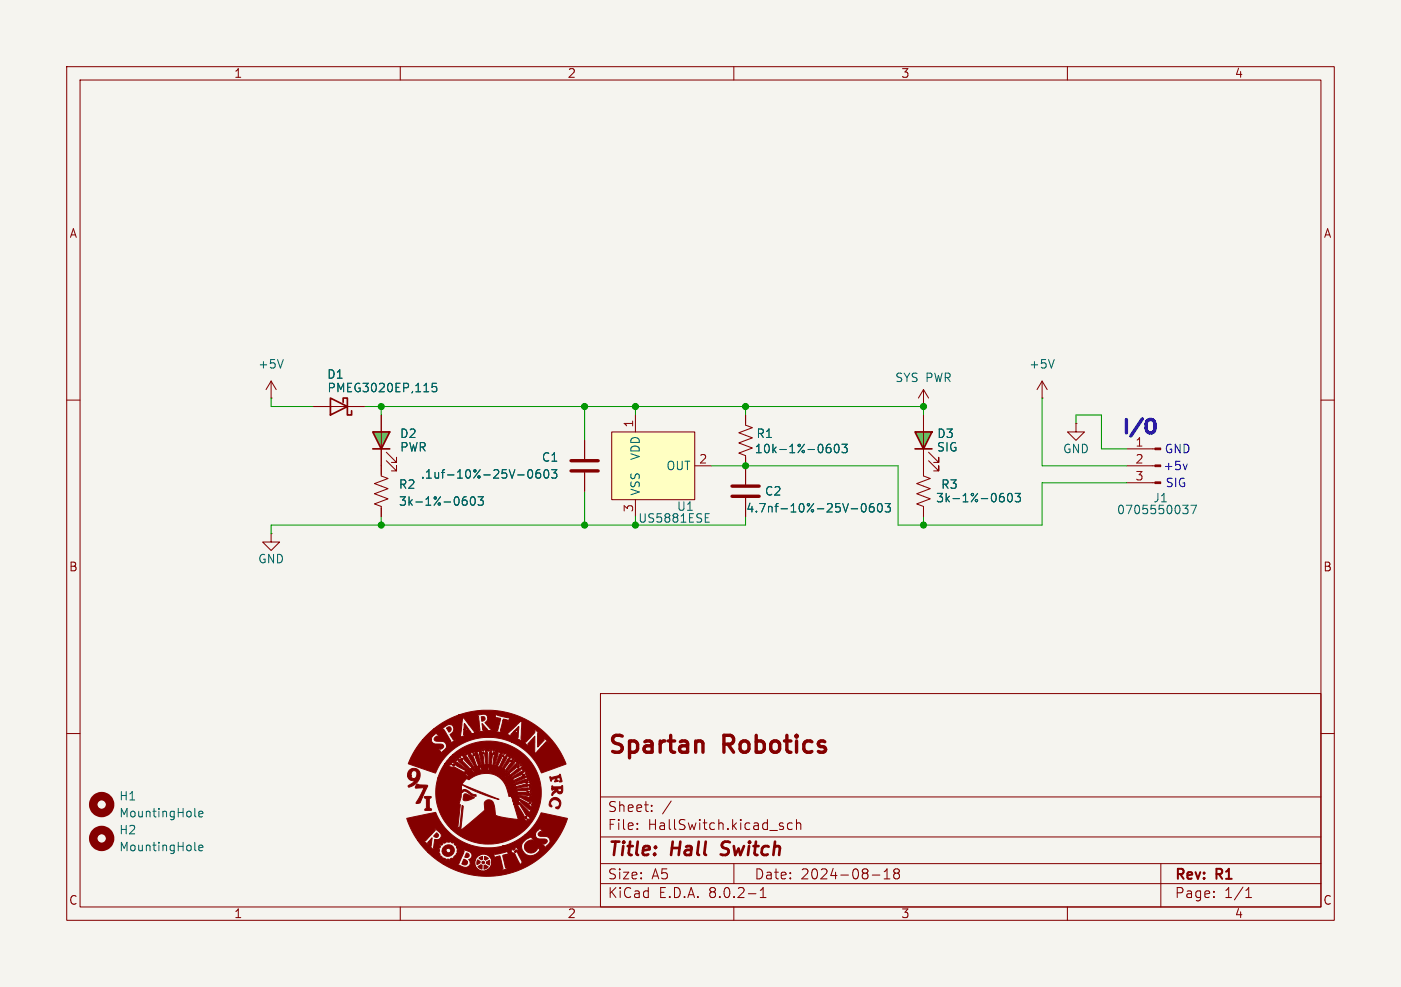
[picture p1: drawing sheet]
<svg xmlns="http://www.w3.org/2000/svg" width="210mm" height="148mm" viewBox="0 0 210 148" stroke-linecap="round" stroke-linejoin="round" font-family="sans-serif">
<path d="M0 0h210v148h-210z" fill="#f5f4ef" stroke="#f5f4ef" stroke-width=".15"/>
<g fill="none" stroke="#840000" stroke-width=".15">
<path d="M10 10h190v128h-190zM12 12h186v124h-186zM60 10v2M110 10v2M160 10v2M10 60h2M198 60h2M10 110h2M90 104h108v32h-108zM90 119.5h108M198 110h2M60 136v2"/>
<path d="M90 132.5h108M90 129.5h108M90 125.5h108M95.5 124.2v.2M95.5 123.5v.1M97.7 121.5v.2M97.7 120.8v.1M100.6 120.1l-1.3 1.9M110 136v2M110 129.5v3M112.2 134h1.1M114 134.6h.8"/>
<path d="M114 133.5l.4-.4v1.5M117.2 123.9l.3 .2-.3 .3M117.2 123.4l.2 .1M118.8 123.5l-.5-.1-.3 .3v.4l.2 .2h.6M119.4 123.5a.37 .37 0 0 1 .6 .1v.8M119.4 122.9v1.5M130.8 131.2h1.1M132.5 131.8h.9M132.5 130.7l.5-.4v1.5M134.3 130.9l-.3 .3v.3l.3 .3 .4-.1 .1-.2v-.4l-.3-.2M134.3 130.9l-.3-.3v-.2l.3-.1 .4 .1 .1 .2v.2l-.3 .1M134.3 130.9h.2"/>
<path d="M160 136v2M174 129.5v6.5M182 134.4v.2M182 133.7v.1M186.8 134.6h.8M186.8 133.5l.4-.4v1.5"/>
</g>
<path d="M108 128.1l.3 .1M108.3 126.4l-.1 .2 .1 .4" fill="none" stroke="#840000" stroke-width=".4"/>
<path d="M105 111.1l.3 .1 .1 .3v1.3" fill="none" stroke="#840000" stroke-width=".51"/>
<g fill="#840000" stroke="#840000" stroke-width=".15">
<path d="M61 122.7l4.3-.9a8.5 8.5 0 0 0 10 5.1h2.9l.1 .6 .5 .6-.1 .1h.3a1.43 1.43 0 0 0 1.9-.8l-.2-.3-.3 .4a1 1 0 0 1-1.7-.1 1 1 0 0 1 1-1.4l.1 .1 .2-.1-.2-.2a.32 .32 0 0 0-.2-.3 .32 .32 0 0 0-.4 .2l-.3 .1a1.45 1.45 0 0 0-.7 1.1h-2.9h.1a8.4 8.4 0 0 0 3.3-1.7h1.5a.66 .66 0 0 0 .6 .6h.6a.4 .4 0 0 1 .5 .2 .4 .4 0 0 1-.2 .5l-.1 .1a.13 .13 0 0 0-.2-.1 .13 .13 0 0 0-.1 .1 .13 .13 0 0 0 .2 .1l.1 .2a.15 .15 0 0 0 .1 .2 .15 .15 0 0 0 .2-.2 .88 .88 0 0 0 .5-1.1l-.4-.3-1.2-.1a.39 .39 0 0 1 0-.5 .39 .39 0 0 1 .5-.2l-.4-.5-.5 .5-.2 .5h-1.5a13.3 13.3 0 0 0 2.5-3.3l3.8 .8a3.3 3.3 0 0 1-.7 1.8 12.7 12.7 0 0 1-17.9 5.1h2.1l.2 .1a1.73 1.73 0 0 0 1.5 .3l.3-.4v-.3h.6l.1 .1-.1 .1 .1 .1-.1 .1 .2 .1-.1 .1h.1l-.1 .1 .2 .1v.1h.1v.1h.1l.1 .2 .1-.1v.2l.1-.1 .1 .1 .1-.1 .1 .2 .1-.1 .1 .1 .1-.1 .1 .1 .1-.1h.1v-.1l.2 .1v-.2l.1 .1v-.2l.2 .1v-.2l.1 .1v-.2h.2l-.1-.2h.2l-.1-.1 .1-.1-.1-.1 .2-.1-.1-.1 .1-.1-.1-.1h.1l-.2-.1 .2-.1-.2-.1 .1-.1-.1-.1v-.1h-.1v-.2l-.2 .1 .1-.2h-.2v-.1l-.1 .1-.1-.2-.1 .1-.1-.2h1.2l.1 .3a.23 .23 0 0 0 .2 .3v-.1l.3-.1a.22 .22 0 0 1 .4 .1l.3 1.4a.23 .23 0 0 1 .1 .3 .23 .23 0 0 1-.2 .2l.2 .1 .7-.2v-.2a.34 .34 0 0 1-.4-.4l-.2-.9a.44 .44 0 0 1 0-.5 .44 .44 0 0 1 .5-.2v.2l.2-.1-.1-.5h.5l.1 .1 .4 .2 .7 1.2a.28 .28 0 0 0 .1 .4 .28 .28 0 0 0 .4-.2l-.3-.6a1.43 1.43 0 0 1-.4-1.3 .38 .38 0 0 0-.3-.5 .36 .36 0 0 1-.4 .5v-.4l-.3 .6h-.5l-.1-.1-.1 .1-1.3 .4-1.8-.1-.1 .1v-.1l-.2 .1v-.1l-.1 .1-.2-.1v.1h-.2v.1l-.1-.1v.2l-.2-.1v.2h-.2l.1 .1-.3 .1 .1 .1-.1-.1v.2l-.1 .1 .1 .1h-.2l.1 .2-.1 .1h-.6v-.2l-.2-.2a.66 .66 0 0 0 .4-.8 .66 .66 0 0 0-.7-.5l-.5-.2 .1 .3-.2 .5-.6 1.3-.2-.1-.1 .2h-2.1l-1.2-.9-1-.9 1.4 .1a.27 .27 0 0 1 .4 .1 .27 .27 0 0 1-.2 .4h.2a.26 .26 0 0 1 .3 .1 .26 .26 0 0 1-.1 .3h.1a.31 .31 0 0 1 .3-.1 .31 .31 0 0 1 .2 .3l.2-.2h.3l.1 .2 .1-.2 .3-.1 .2 .1a.36 .36 0 0 1 .4-.5v-.2l.3-.3a.28 .28 0 0 1-.2-.2 .28 .28 0 0 1 .2-.3 .28 .28 0 0 1-.3-.2 .28 .28 0 0 1 .2-.3 .31 .31 0 0 1-.4-.1 .31 .31 0 0 1-.1-.4 .28 .28 0 0 1-.4 .1 .28 .28 0 0 1-.1-.3 .34 .34 0 0 1-.4 .2 .34 .34 0 0 1-.3-.2 .3 .3 0 0 1-.1 .3 .3 .3 0 0 1-.4-.1v.2l-.2 .2h-.2h-.1a.31 .31 0 0 1 .1 .4 .31 .31 0 0 1-.4 .2 .3 .3 0 0 1 .3 .3 .3 .3 0 0 1-.3 .2h-1.4l-1.6-1.8h.9l.7 .6a.94 .94 0 0 1 .5-.9l.1-.1-.2 1.1a.44 .44 0 0 0 .4 .7h.1a2.27 2.27 0 0 1 0-1.5h.1h.5a.63 .63 0 0 0 .4-.6 .63 .63 0 0 0-.3-.6l-.6-.4-.1 .1 .1 .1-1.4 1.6-.2-.1h-1a11.2 11.2 0 0 1-1.6-3.3z"/>
<path d="M67.5 113.5l.4-.3h1.8l1.3 1.9 .2-.2h3.4l.2 .1 .4-.8a1.4 1.4 0 0 1 .7-.9l-.1-.5-.1 .3h-.2v-.3l-.3 .3v.5l-.6 1.3h-3.4l-.4-.6a2.25 2.25 0 0 1-.6-1.3l-.1-.1h.4l.1 .3a1.46 1.46 0 0 1 .7 1.1l.2 .6 .2-.1 2.6 .1 .5-1.6 .3-.4v-.3l-.2 .2h-.1v-.2l-.1 .1v.3l-.6 1.8h-2.4l-.1-.3a2.15 2.15 0 0 1-.3-1.6l-.2-.3h.3l.3 .4 .4 1.8 .2-.1-.4-1.9h.3l.2 .4 .2 1.5 1.2 .1 .1-.4a2.57 2.57 0 0 1 .4-1.6l-.1-.4-.1 .3-.2-.1 .1-.3a.48 .48 0 0 0-.2 .8l-.2 1.6h-.8l-.2-1.6 .2-.5h.2a4.3 4.3 0 0 1 .1 2v.1a.17 .17 0 0 0 .2 0 .17 .17 0 0 0 0-.3l.1-1.5 .1-.3-.1-.2a.17 .17 0 0 1-.2 .2 .17 .17 0 0 1-.1-.3l-.1 .3h-.2l-.3-.3 .1 .2-.2 .1-.1-.2-.1 .4h-.3v-.3l-.2-.1 .1 .2-.1 .1-.2-.1h-.1h-.4v.3h-.2l-.1-.3-.2 .3h-.5a.18 .18 0 0 1 0 .3 .18 .18 0 0 1-.2 0 .18 .18 0 0 1-.1-.2v.2h-1.8a7.9 7.9 0 0 1 9.9-.7 7.9 7.9 0 0 1 2.7 9.5 8 8 0 0 1-12.9 2.2l1 .1 .3-.3 .4-3.2 .1 .1-.3 3.6 3.3-2.7 .3-.3v-.2a1.19 1.19 0 0 1 .1-1.2 .86 .86 0 0 1 .9 0 .86 .86 0 0 1 .4 .8l.2 1.3a11.7 11.7 0 0 0 3.4 .7l-.7-2.3h.5l.5 .9a1.82 1.82 0 0 1 .6 1.4l.4 .3v-.4h.2l.1 .3a.5 .5 0 0 0 .1-.5 .5 .5 0 0 0-.5-.3l-1.1-1.8-.2-.1-.1 .2h-.5l-.1-.5h.6l.4 .2 1.2 1.2 .2 .4h.3l-.2-.1a.14 .14 0 0 1 .1-.2 .14 .14 0 0 1 .2 .1v-.2l-.5-.2-1.1-1-.2-.4h-.3a.15 .15 0 0 1 .2 .2 .15 .15 0 0 1-.3 0h-.6l-.2-.5h.9l.6 .4a2.93 2.93 0 0 1 1.4 .9l.3-.1-.2-.1v-.1h.3l-.3-.3a4.6 4.6 0 0 1-1.9-.9l-.2 .2h-.9v-.2h-.4a5 5 0 0 0-1.6-2.9 3.8 3.8 0 0 0-4.4 .4l-.4-.1-.7 .8 5.6 2.3-.8-.2a26.4 26.4 0 0 1-4.8-2.1v1.1a.82 .82 0 0 1 1.3 .2l.5 .2 .4 .1v.2l-.6-.1-1.1-.7-.2 .1-.2 .1h-.1l-.1 .7-.3 1.1 .2 .1-.4 3.5h-1a7.6 7.6 0 0 1-2-7.6l4.6 .1a6 6 0 0 1 3-1 3.7 3.7 0 0 1 3.3 3.5l-.1-.6h.4l.1 .4 .1-.1a.3 .3 0 0 0 0-.3 .3 .3 0 0 0-.3-.1h-.3l-.1-.2a.26 .26 0 0 1-.1-.4 .26 .26 0 0 1 .4 0l.1 .2h.1a.36 .36 0 0 0-.1-.4 .36 .36 0 0 0-.5 .1l-.4-.6a.28 .28 0 0 1 .3-.2 .28 .28 0 0 1 .3 .3h.1l-.2-.3a.19 .19 0 0 0-.1-.2 .19 .19 0 0 0-.2 .1l-.3 .1-.2-.2a.26 .26 0 0 1-.1-.4 .27 .27 0 0 1 .5 .2l.1-.1-.4-.4-.3 .4-.4-.2a.29 .29 0 0 1-.3-.2 .29 .29 0 0 1 .2-.4l.4 .2v-.1l-.5-.3-.2 .3a.14 .14 0 0 1 0 .2 .14 .14 0 0 1-.2-.1l-.3-.1a.27 .27 0 0 1-.3-.1 .27 .27 0 0 1 0-.3l.5 .1v-.1l-.7-.2v.5h-.9a.18 .18 0 0 1-.1-.3 .18 .18 0 0 1 .3-.1h.2v-.1l-.7 .1 .1 .4-1 .2-.1-.3 .5-.2-.4 .1a.24 .24 0 0 0-.2 .2 .24 .24 0 0 0 .1 .2l-.4 .3a.28 .28 0 0 1-.3 .1 .28 .28 0 0 1-.2-.2l.3-.3v-.1l-.5 .3 .2 .4-.2 .2h-4.6l.3-.6h3.8l.4 .5 .1-.1-.3-.4 .6-.3a.21 .21 0 0 1 .4 0 .21 .21 0 0 1-.2 .3l-.1 .1 .2-.1a.29 .29 0 0 0 .3-.2 .29 .29 0 0 0-.2-.3l.8-.3a.2 .2 0 0 1 .3 .2 .2 .2 0 0 1-.2 .2l-.3 .1h.4a.3 .3 0 0 0 .3-.2 .3 .3 0 0 0-.1-.4h1.1v.4h-.5h.7v-.4l1 .2a.3 .3 0 0 1-.1 .3 .3 .3 0 0 1-.4 0h-.1l.6 .2 .2-.5 .9 .4-.1 .1a.28 .28 0 0 1-.2 .3 .28 .28 0 0 1-.3-.2l-.1 .1a.37 .37 0 0 0 .6 .1l.2-.2 .7 .7-.5 .2-.3-.3a.32 .32 0 0 0 .3 .3 .32 .32 0 0 0 .3-.1h.2l.4 .7-.4 .1-.2-.3h-.1l.2 .4 .6-.2 .2 .6a.22 .22 0 0 1-.1 .3 .22 .22 0 0 1-.3-.1l-.1-.2h-.1a.32 .32 0 0 0 .1 .4 .32 .32 0 0 0 .4-.1h.2l.1 .8h-.1a.31 .31 0 0 1-.4-.3l-.1-.1 .1 .5 .8-.1v.1l1.5 .3 .4 .2 .3-.1a.17 .17 0 0 1-.3-.1 .17 .17 0 0 1 .2-.2l-2.3-.2-.1-.5h.3v.2h1.4a.63 .63 0 0 0 .7 .1l-.2-.2 .1-.1 .2 .1a.45 .45 0 0 0-.4-.3 .45 .45 0 0 0-.4 .2h-1.7l-.1-.4h.3l.1 .2 1.6-.3 .4 .1 .1-.1-.2-.1v-.1h.3l-.1-.1-.2-.1-.5 .2-1.8 .3-.1-.5h.3a.26 .26 0 0 0 .1 .2 .26 .26 0 0 0 .3 0l1.1-.3a.47 .47 0 0 0 .5 .1 .47 .47 0 0 0 .3-.4 .18 .18 0 0 1-.2 .1 .18 .18 0 0 1-.2-.1l.3-.2h-.3a.35 .35 0 0 0-.5 .2l-1.7 .4-.2-.4h.3l.1 .2 1.5-.6a.46 .46 0 0 0 .6-.3 .16 .16 0 0 1-.2 .2 .16 .16 0 0 1-.1-.2 .16 .16 0 0 1 .1-.2l-2 .9h-.3l-.3-.5h.3l.2 .2 1.2-.6h.6l.3-.3h-.4v-.1l.3-.1v-.1a.46 .46 0 0 0-.8 .3l-1.4 .7h-.3l-.2-.4h.3l.1 .2 1.4-.9 .4-.1v-.1a.16 .16 0 0 1-.2-.1 .16 .16 0 0 1 .2-.2 .45 .45 0 0 0-.6 .4l-1.3 .8h-.3l-.4-.4h.4l.2 .2 .7-.6a1.32 1.32 0 0 1 .9-.5l.1-.4-.2 .2-.1-.1 .1-.3h-.1a.59 .59 0 0 0-.5 .6l-1.1 .9h-.4l-.4-.3h.4l.2 .1 1.1-1.2 .4-.2 .1-.3-.3 .2v-.3l-1.5 1.7h-.4l-.5-.3h.5l.2 .1 .2-.2a2.67 2.67 0 0 1 1.1-1.2v-.3a.16 .16 0 0 1-.2 .1 .16 .16 0 0 1-.1-.2 .16 .16 0 0 1 .3-.1 .46 .46 0 0 0-.6 .6l-.9 1.2h-.5l-.7-.3 1 .1 .8-1.4 .4-.3v-.1l-.2 .1-.1-.1 .1-.2a.4 .4 0 0 0-.4 .5l-.8 1.4h-.8a5.8 5.8 0 0 0-4.6 .9h-3.8l.7-1.4h.7l.1 .3 .2 .1a1.47 1.47 0 0 1 1.3 .5l.7 .3 .3-.2-.7-.3a1.75 1.75 0 0 1-1.1-.9l-.6-.1 .1 .1a.15 .15 0 0 1 0 .3 .15 .15 0 0 1-.2-.1l-.1-.1v.1h-.7l.4-.5h1.1l1.4 1a.67 .67 0 0 0 .7 .3l-1.3-1.1-.4-.5h-.3l.3 .2-.1 .1h-1.4l.5-.5h1.2l.1 .2a.58 .58 0 0 0 .6 .4l1.1 1.1 .3-.1-.7-.7a2.17 2.17 0 0 1-.8-1.2h-.5a.22 .22 0 0 1 .3 .1 .22 .22 0 0 1-.1 .3l-.3-.2z"/>
<path d="M63.6 119.4h.7a.19 .19 0 0 1 .3 .2 .19 .19 0 0 1-.2 .2v.9a.45 .45 0 0 0 .3 .7l-.1 .1a.97 .97 0 0 1-.9-.1 .56 .56 0 0 0 .2-.6v-.6a.38 .38 0 0 0-.3-.6z"/>
<path d="M82.6 119.9a.87 .87 0 0 1 1.3 .1 .87 .87 0 0 1-.3 1.3l-.3-.2a.61 .61 0 0 0 .6-.7 .61 .61 0 0 0-.8-.5 .57 .57 0 0 0-.5 .4 .57 .57 0 0 0 .1 .6 .36 .36 0 0 1-.4-.1 .36 .36 0 0 1 .1-.5z"/>
<path d="M62.5 117.6l1.3 .1a.22 .22 0 0 1 .3 .1 .22 .22 0 0 1-.1 .3l-.8 1.9a.57 .57 0 0 1-.8 .5l1.2-2.4-1.3 .1v-.2z"/>
<path d="M82.7 117.9l.4 .1a1.29 1.29 0 0 0 1.1-.1l.1-.1a1.38 1.38 0 0 1-.2 1.2 .47 .47 0 0 1-.6-.3l-.5 .3-.2 .3a.53 .53 0 0 1 .4-.8l.2-.2h-.5l-.1 .2-.1-.2h.9a.32 .32 0 0 0 .3 .5 .32 .32 0 0 0 .2-.5h-1.4z"/>
<path d="M61.3 115.5a.98 .98 0 0 1 1.3-.1 .98 .98 0 0 1 .3 1.3 1.98 1.98 0 0 1-1.7 1.3 .21 .21 0 0 1 0-.2 .21 .21 0 0 1 .2-.1l.8-.6a.91 .91 0 0 1-1.1-.7v-.1h.5a.43 .43 0 0 0 .5 .4 .43 .43 0 0 0 .4-.5 .47 .47 0 0 0-.4-.6 .47 .47 0 0 0-.5 .6v.1h-.5v-.4z"/>
<path d="M82.4 116.5h.4a1.59 1.59 0 0 0 1.2-.4l.2 .8a.22 .22 0 0 1 0 .3 .22 .22 0 0 1-.3 .1l-.1-.1 .2-.2a.26 .26 0 0 0 0-.3 .26 .26 0 0 0-.4 0h-.2l.1 .3h.1l.1 .1-.6 .1a.23 .23 0 0 0 .2-.2 .23 .23 0 0 0-.2-.2h-.1a.3 .3 0 0 0-.4 .3h-.1z"/>
<path d="M64 110.2l.9-.8 1.6-.1 .9 1.6a.29 .29 0 0 1 0 .5h.1l.8-.4-.1-.1h-.1a.57 .57 0 0 1-.5-.5h1.3v.1l.8-.2a.41 .41 0 0 1-.2-.6v-.3h.2a.14 .14 0 0 0 .2 .1 .14 .14 0 0 0 0-.2 .14 .14 0 0 0-.2 0l-.2 .1 .1-.9 1 1.4-.1 .2h5.4l.8 .3v-.1a.3 .3 0 0 1 .2-.5l.1-.1h.3a.14 .14 0 0 0 .1 .1 .14 .14 0 0 0 .2-.1l-.2-.2-.4 .2 .8-.8-.1 1.7-.3 .1 .8 .4 .1-.1a1.26 1.26 0 0 1-.2-1.1l.1-1.7-.1-.1-1.9 1.8h-.2l-.1 .2h-5.4l.6-.2h4h-4l.2-.1v-.1h-.3l-1.5-2.1a.2 .2 0 0 0-.2 .1 .2 .2 0 0 0 0 .2l-.3 2.4-1.4 .1a.24 .24 0 0 1-.1-.3 .24 .24 0 0 1 .2-.2 .69 .69 0 0 0 .3-.9 .69 .69 0 0 0-.9-.3l-1 .7h-1.2l.4-.3a12.7 12.7 0 0 1 3.5-1.9h2.7v.2h.2l.2 1.8a.25 .25 0 0 1 .1 .3 .25 .25 0 0 1-.3 .1v.1l.9-.1-.1-.1h-.1l-.1-1 .7 .8a.48 .48 0 0 0 .6 .2l.2-.1a1.09 1.09 0 0 1-.8-.6l-.3-.5 .4-.3v-.4h1.5a.29 .29 0 0 1 .4 .1 .29 .29 0 0 1 0 .4l-.3 1.1a.24 .24 0 0 1-.1 .3 .24 .24 0 0 1-.3 0 .87 .87 0 0 0 .9 .4v-.2l-.2-.1 .4-1.6h.1h-.1l.1-.2 .6 .2v.1a.42 .42 0 0 0 .3-.5v-.1a.87 .87 0 0 1-.9 0l-1-.2v-.2h-.2l-.1 .5h-1.1l-.1-.2a1.12 1.12 0 0 0-1.2-.2h-3a12.7 12.7 0 0 1 16.1 7.4l-3.7 1.3a8.4 8.4 0 0 0-4.5-4.6h1.8l.5 .5a.12 .12 0 0 0 .2 .1 .12 .12 0 0 0 .1-.2 .12 .12 0 0 0-.2-.1l1.1-1.2-.1 2.3a.14 .14 0 0 0 .1 .2 .14 .14 0 0 0 .2-.1l1.3-1.4a.23 .23 0 0 1 .1-.2 .23 .23 0 0 1 .3 .1h.1l-.6-.6a.15 .15 0 0 0-.1 .1 .15 .15 0 0 0 .1 .2l-1 1v-2.1a.53 .53 0 0 0-.6-.5l.1 .1a.4 .4 0 0 1-.2 .7l-1.1 1.1-.2-.1-.1 .1h-1.8a8.7 8.7 0 0 0-11.5 4.6l-4-1.4a12.2 12.2 0 0 1 2.2-3.6h1.2l.1 .3 .3 .3 .8 .1a.42 .42 0 0 1 .7 .3 .42 .42 0 0 1-.7 .4v.1l.3 .3a.14 .14 0 0 0 .1 .2 .14 .14 0 0 0 .1-.2h.1a.87 .87 0 0 0 .5-1.1l-.1-.1a1.32 1.32 0 0 0-1.3-.3 .38 .38 0 0 1-.4-.5 .38 .38 0 0 1 .6-.2v-.2l-.4-.4-.6 .6-.1 .4h-1.2z"/>
<path d="M71.6 129.9h.1a.47 .47 0 0 1 .6-.1l-.1 .5z"/>
<path d="M72.6 129.8l.1-.1 .5 .3-.7 .3z"/>
<path d="M72.9 129.2l.5-.2a.52 .52 0 0 1-.1 .7l-.4-.3z"/>
<path d="M71.6 128.9a.35 .35 0 0 1 .4 .5l-.5 .3v-.4z"/>
<path d="M72.6 128.4l.6 .3-.1 .1a.25 .25 0 0 1-.4 .1 .25 .25 0 0 1-.1-.3z"/>
<path d="M71.8 128.7l.5-.3v.5a.39 .39 0 0 1-.5-.2z"/>
<path d="M69.5 128.8a.42 .42 0 0 1 .5 .4 .36 .36 0 0 1-.2 .5 .36 .36 0 0 1-.5-.1l-.1-.1z"/>
<path d="M69.9 127.9a.37 .37 0 0 1 .4 .5 .37 .37 0 0 1-.6 .2z"/>
<path d="M77.2 127.6l.3-.1v.2l-.3 .1 .2-.1v-.2v.2v-.2l-.1 .2v-.1l-.1 .2z"/>
<path d="M66.5 127a.89 .89 0 0 1 1.6 .3 .89 .89 0 0 1-1.1 1.1 .81 .81 0 0 1-.7-.8h.5l.4 .3 .3-.1v-.4a.37 .37 0 0 0-.4-.2 .37 .37 0 0 0-.3 .4h-.5l.1-.4z"/>
<path d="M65.4 124.9h.1a.36 .36 0 0 1 .1 .6 .36 .36 0 0 1-.6-.1z"/>
<path d="M69.6 119.1a.68 .68 0 0 1 .8 .2l.7 .3a2.24 2.24 0 0 1-1.5 .5l-.1-.1a.88 .88 0 0 1 .1-.9z"/>
<path d="M78.7 122.5h.1v.2l.1-.2v.2v-.2h-.2a.15 .15 0 0 1 .3 0 .15 .15 0 0 1-.2 .2 .15 .15 0 0 1-.1-.2l.1 .2z"/>
<path d="M79.4 120.4h.1v.1h-.2h.2l-.2-.1h.2z"/>
<path d="M79 118.7a.12 .12 0 0 1 .2 0 .12 .12 0 0 1 0 .2 .12 .12 0 0 1-.2-.1h.2z"/>
<path d="M78.9 117.3l.1-.1a.13 .13 0 0 1 .1 .2 .13 .13 0 0 1-.2 0l.2-.1-.2 .1 .1-.1-.1 .1 .1-.1-.2 .1z"/>
<path d="M78.4 116.1a.13 .13 0 0 1 .2 0 .13 .13 0 0 1 0 .2 .13 .13 0 0 1-.2 0l.2-.1h-.2h.2z"/>
<path d="M77.6 114.9a.12 .12 0 0 1 .2 .1 .12 .12 0 0 1-.2 .1l.2-.2-.2 .2 .1-.2-.1 .1z"/>
<path d="M67.9 114.6l.2 .2-.2-.2a.16 .16 0 0 1 .3 .1 .15 .15 0 0 1-.2 .2 .15 .15 0 0 1-.1-.2l.1 .1-.1-.1 .1-.1 .1 .2z"/>
<path d="M76.6 114.1a.13 .13 0 0 1 .1-.1 .13 .13 0 0 1 .1 .2 .13 .13 0 0 1-.2 0l.2-.1-.2 .1 .1-.1-.1 .1 .1-.1z"/>
<path d="M69.2 113.7a.14 .14 0 0 1 .2 .1 .14 .14 0 0 1-.1 .2 .14 .14 0 0 1-.2-.1l.2 .1-.2-.1h.2l-.2-.1 .3 .1z"/>
<path d="M75.3 113.2a.12 .12 0 0 1 .2 .1 .12 .12 0 0 1 0 .1 .12 .12 0 0 1-.2 0h.2l-.1-.2-.1 .2z"/>
<path d="M71 113.1a.13 .13 0 0 1 .2 .1 .13 .13 0 0 1-.2 .1l.1-.2-.1 .1 .1-.1-.1 .2z"/>
<path d="M74 112.9h.1v.2h-.1l.1-.2-.1 .2 .1-.2-.2 .1 .1-.1-.1 .1z"/>
<path d="M72.4 112.9l.1 .1-.1-.2h.1v.2l-.1-.2a.12 .12 0 0 1 .2 .1 .12 .12 0 0 1-.2 .1 .12 .12 0 0 1-.1-.1l.2 .1z"/>
<path d="M66.9 109.2a.37 .37 0 0 1 .7 0 .37 .37 0 0 1-.3 .5z"/>
<path d="M72.2 107.5a.36 .36 0 0 1 .5 .1 .36 .36 0 0 1-.3 .5h-.2z"/>
<circle cx="72.4" cy="129.3" r=".2"/>
<circle cx="77.7" cy="120.6" r=".1"/>
<circle cx="77.8" cy="119.6" r=".08"/>
</g>
<path d="M91.7 64.8h12.4v10.1h-12.4z" fill="#ffffc2"/>
<path d="M57.1 69.9v1.5l1.1 .4-2.1 .7 2.1 .8-2.1 .7 2.1 .8-2.1 .8 1 .3v1.6M87.6 66v2.8M87.6 70.9v2.8M91.7 64.8h12.4v10.1h-12.4zM95.2 62.2v2.6M95.2 74.9v2.6M104.1 69.9h2.6M168.9 69.9h4.2M168.9 72.4h4.2M168.9 67.3h4.2" fill="none" stroke="#840000" stroke-width=".15"/>
<g fill="none" stroke="#006464" stroke-width=".15">
<path d="M69.7 74.5h.2M69.8 75l.2 .2v.3l-.2 .3M70.7 74.6l.1-.1a.69 .69 0 0 1 .5 .5 .69 .69 0 0 1-.3 .7l-.1 .1a.69 .69 0 0 1-.5-.6 .69 .69 0 0 1 .3-.6zM71.7 74.5h.7l-.4 .5 .4 .1v.5l-.2 .2h-.4l-.1-.2M79.2 70.6l.2-.2a.69 .69 0 0 1 .5 .6 .69 .69 0 0 1-.2 .6l-.2 .1a.69 .69 0 0 1-.3-1.1zM80.9 70.4a.5 .5 0 0 0-.6 .6v.5l.1 .1 .4 .1 .2-.1v-.4l-.1-.2-.3-.1-.3 .3M81.7 70.6l.1-.2a.69 .69 0 0 1 .5 .6 .69 .69 0 0 1-.2 .6l-.1 .1a.69 .69 0 0 1-.3-1.1zM82.7 70.4h.8l-.5 .5 .4 .1v.6l-.2 .1h-.3l-.2-.1M105.7 77.6h.4M105.7 78.3h.6M105.7 77h.6M177.3 75.8h.8l-.4 .4 .3 .2 .1 .4-.3 .2h-.3"/>
<path d="M178.5 75.8h.8l-.5 1.2"/>
</g>
<g fill="#840000" stroke="#840000" stroke-width=".15">
<path d="M173.1 72.3h.9v.2h-.9z"/>
<path d="M173.1 69.7h.9v.3h-.9z"/>
<path d="M173.1 67.2h.9v.2h-.9z"/>
</g>
<path d="M85.6 70.6h4.1M85.6 69.1h4.1" fill="none" stroke="#840000" stroke-width=".51"/>
<path d="M55.9 64.8h2.5l-1.3 2.5z" fill="#6fb06e"/>
<path d="M55.9 64.8h2.5l-1.3 2.5zM55.9 67.3h2.5" fill="none" stroke="#840000" stroke-width=".25"/>
<path d="M57.1 62.2v7.7M57.9 69.1l1.5 1.5v-.7v.7h-.7M57.9 67.8l1.5 1.5v-.7v.7h-.7" fill="none" stroke="#840000" stroke-width=".15"/>
<path d="M137.2 64.8h2.5l-1.3 2.5z" fill="#6fb06e"/>
<path d="M49.5 59.7l2.6 1.3-2.6 1.2zM51.4 60.3v-.6h.7v2.5h.6v-.6M137.2 64.8h2.5l-1.3 2.5zM137.2 67.3h2.5" fill="none" stroke="#840000" stroke-width=".25"/>
<g fill="none" stroke="#840000" stroke-width=".15">
<path d="M40.6 59.7h.1M40.6 57.2l-.7 1.2M40.6 57.2v2.5M40.6 57.2l.8 1.2M138.4 58.4v2.6M138.4 58.4l-.7 1.3M138.4 58.4l.8 1.3M156.2 59.7h.1M156.2 57.2l-.8 1.2M156.2 57.2v2.5M156.2 57.2l.8 1.2M47 61h7.6"/>
<path d="M57.1 62.2v2.6M57.1 67.3v3.8M57.1 76.2v1.3M87.6 66v2.8M87.6 70.9v2.8M111.8 62.2v1.6l1 .3-2.1 .8 2.1 .8-2.1 .7 2.1 .8-2.1 .7 1.1 .4v4.3M111.8 74.7v2.8M138.4 62.2v9.2l1 .4-2 .7 2 .8-2 .7 2 .8-2 .8 1 .3v1.6M138.4 61h.1M139.2 69.1l1.5 1.5v-.7v.7h-.7M139.2 67.8l1.5 1.5v-.7v.7h-.7M161.3 63.5v1.3h1.3l-1.3 1.2-1.3-1.2h1.3"/>
<path d="M161.3 63.5h.1M40.6 80v1.3h1.3l-1.3 1.3-1.2-1.3h1.2M40.6 80h.1"/>
</g>
<g fill="none" stroke="#006464" stroke-width=".15">
<path d="M42.5 53.9l-.5 1.3M65.4 57.5h-.6v.6l.1-.1h.5l.1 .2-.1 .4-.2 .1-.4-.1M158 53.9l-.4 1.3M69.7 74.5h.2M69.8 75l.2 .2v.3l-.2 .3M70.7 74.6l.1-.1a.69 .69 0 0 1 .5 .5 .69 .69 0 0 1-.3 .7l-.1 .1a.69 .69 0 0 1-.5-.6 .69 .69 0 0 1 .3-.6zM71.7 74.5h.7l-.4 .5 .4 .1v.5l-.2 .2h-.4l-.1-.2M79.2 70.6l.2-.2a.69 .69 0 0 1 .5 .6 .69 .69 0 0 1-.2 .6l-.2 .1a.69 .69 0 0 1-.3-1.1zM80.9 70.4a.5 .5 0 0 0-.6 .6v.5l.1 .1 .4 .1 .2-.1v-.4l-.1-.2-.3-.1-.3 .3M81.7 70.6l.1-.2a.69 .69 0 0 1 .5 .6 .69 .69 0 0 1-.2 .6l-.1 .1a.69 .69 0 0 1-.3-1.1zM82.7 70.4h.8l-.5 .5 .4 .1v.6l-.2 .1h-.3l-.2-.1M124.1 67.1l.4 .1 .1 .1-.1 .5-.4 .1"/>
<path d="M124.5 66.6l-.4 .1M125.2 66.7l.2-.1a.69 .69 0 0 1 .5 .5 .69 .69 0 0 1-.3 .7l-.1 .1a.68 .68 0 0 1-.3-1.2zM126.2 66.6h.8l-.4 .5 .3 .1v.6l-.2 .1h-.3l-.2-.1M129.2 75.6l.2-.1a.68 .68 0 0 1 .4 .6 .68 .68 0 0 1-.4 .7l-.2-.1-.1-.4zM130.9 75.5a.5 .5 0 0 0-.6 .6v.4l.1 .2 .4 .1 .2-.1v-.5l-.1-.1-.3-.1-.3 .2M131.6 75.6l.2-.1a.69 .69 0 0 1 .5 .5 .69 .69 0 0 1-.2 .7l-.2 .1a.68 .68 0 0 1-.3-1.2zM132.7 75.5h.8l-.5 .5 .4 .1v.6l-.2 .1h-.3l-.2-.1M150.2 74h.2M150.3 74.5l.2 .2v.3l-.2 .3M151.2 74h.1a.69 .69 0 0 1 .5 .5 .69 .69 0 0 1-.2 .7l-.2 .1a.69 .69 0 0 1-.4-.6 .69 .69 0 0 1 .2-.7zM152.2 74h.8l-.5 .5 .4 .1v.5l-.2 .2h-.3l-.2-.2M29.2 127.4l.2 .2"/>
<path d="M29.2 122.3l.2 .2M29.8 127.2l.6-.2-.1-.2-.3-.1-.2 .2 .1 .6h.4M29.8 122.1l.6-.1-.1-.3h-.3l-.2 .1 .1 .6h.4"/>
</g>
<path d="M109.7 74.4h4.1M109.7 72.9h4.1" fill="none" stroke="#840000" stroke-width=".51"/>
<g fill="none" stroke="#840000" stroke-width="1.3">
<circle cx="15.2" cy="125.7" r="1.27"/>
<circle cx="15.2" cy="120.6" r="1.27"/>
</g>
<path d="M178 69.6l-.3 .8" fill="none" stroke="#0000c2" stroke-width=".15"/>
<path d="M172.3 62.9a.67 .67 0 0 1 .8 .7v.6a.67 .67 0 0 1-.8 .7" fill="none" stroke="#0000c2" stroke-width=".5"/>
<g fill="none" stroke="#009600" stroke-width=".15">
<path d="M40.6 59.7v1.3h6.4M156.2 59.7v10.2h12.7M54.6 61h83.8v1.2M57.1 61v1.2M57.1 77.5v1.2M87.6 61v5M87.6 73.7v5M95.2 61v1.2M106.7 69.9h27.9v8.8h21.6v-6.3h12.7M111.8 77.5v1.2h-71.2v1.3M111.8 61v1.2M138.4 77.5v1.2"/>
<path d="M161.3 63.5v-1.3h3.8v5.1h3.8"/>
</g>
<g fill="#009600" stroke="#009600" stroke-width=".15">
<circle cx="87.6" cy="78.7" r=".46"/>
<circle cx="95.2" cy="78.7" r=".46"/>
<circle cx="87.6" cy="61" r=".46"/>
<circle cx="57.1" cy="78.7" r=".46"/>
<circle cx="57.1" cy="61" r=".46"/>
<circle cx="95.2" cy="61" r=".46"/>
<circle cx="111.8" cy="69.9" r=".46"/>
<circle cx="111.8" cy="61" r=".46"/>
<circle cx="138.4" cy="61" r=".46"/>
<circle cx="138.4" cy="78.7" r=".46"/>
</g>
<g font-size="3.5" fill="#840000">
<text x="91" y="113.7">Spartan</text>
<text x="108.6" y="113.7">Robotics</text>
</g>
<text font-size="2.8" fill="#0000c2" x="167.8" y="65.8">I/O</text>
<g font-size="2.8" fill="#840000">
<text x="91" y="128.9">Title:</text>
<text x="100.7" y="128.9">Hall</text>
<text x="109" y="128.9">Switch</text>
</g>
<g font-size="2.1" fill="#840000">
<text x="91" y="124.7">File:</text>
<text x="91" y="122">Sheet:</text>
<text x="97.1" y="124.7">HallSwitch.kicad_sch</text>
<text x="91" y="134.9">KiCad</text>
<text x="91" y="132.1">Size:</text>
<text x="97.7" y="132.1">A5</text>
<text x="98.7" y="134.9">E.D.A.</text>
<text x="106.3" y="134.9">8.0.2-1</text>
<text x="113" y="132.1">Date:</text>
<text x="120" y="132.1">2024-08-18</text>
<text x="176" y="132.3">Rev:</text>
<text x="176" y="134.9">Page:</text>
<text x="182.4" y="132.3">R1</text>
<text x="183.5" y="134.9">1/1</text>
</g>
<g font-size="1.8" fill="#840000">
<text x="35" y="11.9">1</text>
<text x="85" y="11.9">2</text>
<text x="135" y="11.9">3</text>
<text x="185" y="11.9">4</text>
<text x="10.3" y="35.9">A</text>
<text x="198.4" y="35.9">A</text>
<text x="10.3" y="85.9">B</text>
<text x="198.3" y="85.9">B</text>
<text x="10.3" y="135.9">C</text>
<text x="35" y="137.9">1</text>
<text x="85" y="137.9">2</text>
<text x="135" y="137.9">3</text>
<text x="185" y="137.9">4</text>
<text x="198.3" y="135.9">C</text>
</g>
<g font-size="1.8" fill="#006464">
<text x="38.6" y="55.5">+5V</text>
<text x="49" y="57">D1</text>
<text x="49" y="59">PMEG3020EP,115</text>
<text x="134.1" y="57.5">SYS PWR</text>
<text x="154.2" y="55.5">+5V</text>
<text x="59.9" y="65.9">D2</text>
<text x="113.3" y="65.9">R1</text>
<text x="140.4" y="65.9">D3</text>
<text x="59.9" y="67.9">PWR</text>
<text x="63" y="72">.1uf-10%-25V-0603</text>
<text x="81.1" y="69.4">C1</text>
<text x="96.1" y="69.1" transform="rotate(-90 96.1 69.1)">VDD</text>
<text x="99.8" y="70.7">OUT</text>
<text x="113" y="68.2">10k-1%-0603</text>
<text x="140.3" y="67.9">SIG</text>
<text x="159.3" y="68.2">GND</text>
<text x="59.7" y="73.5">R2</text>
<text x="59.7" y="76">3k-1%-0603</text>
<text x="96.1" y="74.4" transform="rotate(-90 96.1 74.4)">VSS</text>
<text x="101.4" y="76.8">U1</text>
<text x="111.8" y="77.1">4.7nf-10%-25V-0603</text>
<text x="114.6" y="74.5">C2</text>
<text x="140.2" y="75.5">3k-1%-0603</text>
<text x="141" y="73.5">R3</text>
<text x="167.3" y="77.3">0705550037</text>
<text x="172.8" y="75.5">J1</text>
<text x="38.6" y="84.7">GND</text>
<text x="17.8" y="125.3">H2</text>
<text x="17.8" y="120.2">H1</text>
<text x="17.8" y="122.8">MountingHole</text>
<text x="17.8" y="127.9">MountingHole</text>
</g>
<g font-size="1.8" fill="#a90000">
<text x="95" y="64.2" transform="rotate(-90 95 64.2)">1</text>
<text x="104.7" y="69.6">2</text>
<text x="170.1" y="67.1">1</text>
<text x="170.1" y="69.6">2</text>
<text x="95" y="76.9" transform="rotate(-90 95 76.9)">3</text>
<text x="170.1" y="72.1">3</text>
</g>
<g font-size="1.8" fill="#0000c2">
<text x="174.3" y="70.7">+5v</text>
<text x="174.5" y="68.2">GND</text>
<text x="174.6" y="73.3">SIG</text>
</g>
<text font-size="1.8" fill="#009600" x="95.6" y="78.6">US5881ESE</text>
</svg>
